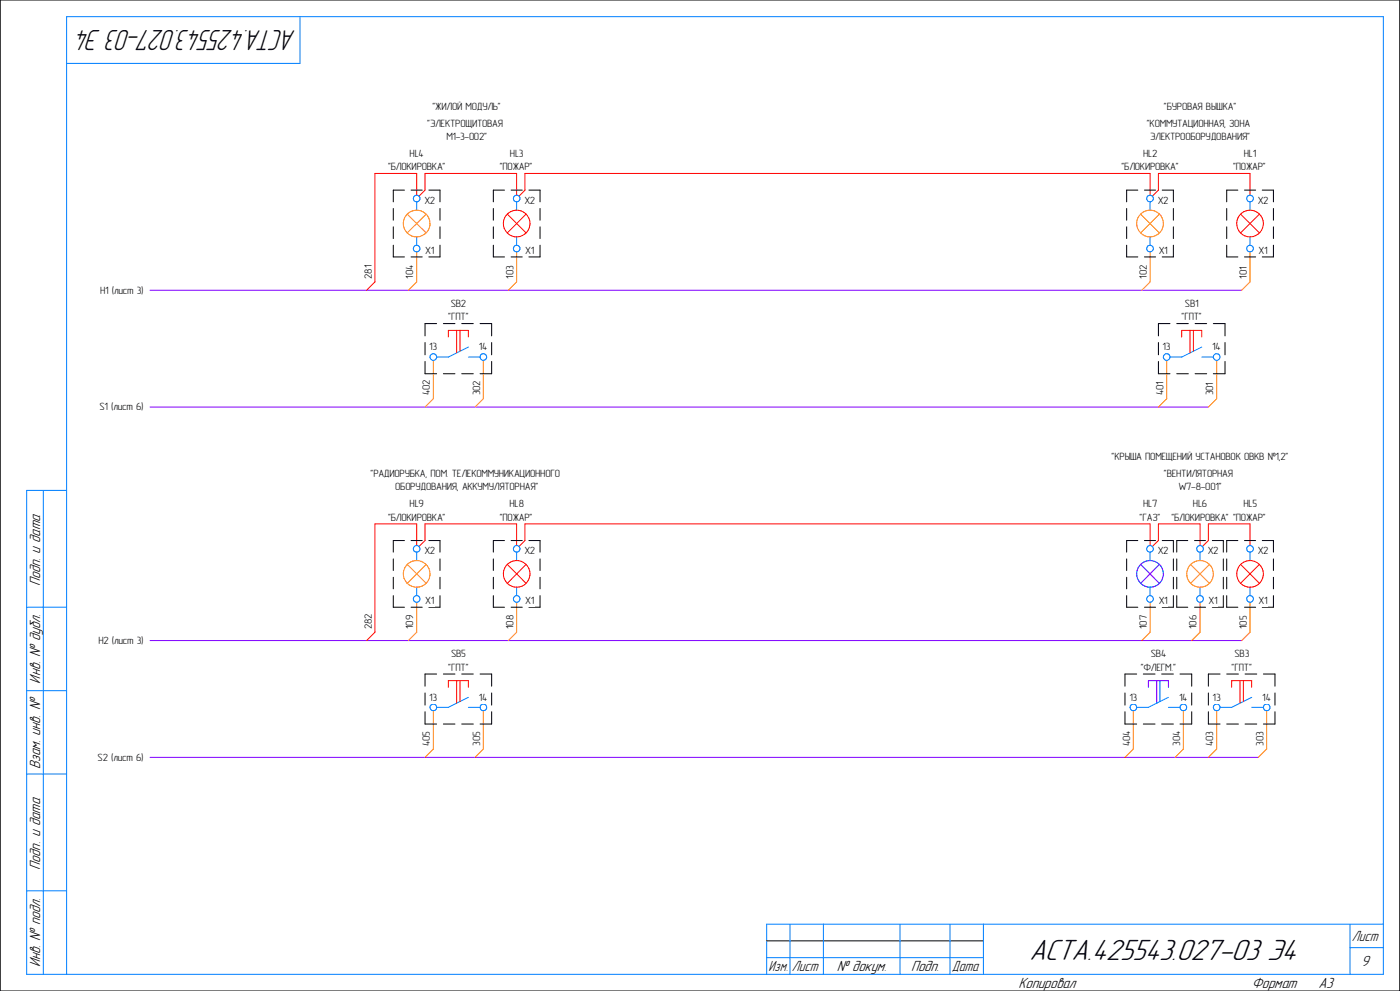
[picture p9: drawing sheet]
<svg xmlns="http://www.w3.org/2000/svg" width="420mm" height="297mm" viewBox="0 0 420 297" stroke-linecap="round" stroke-linejoin="round" font-family="sans-serif">
<g fill="none" stroke="#000" stroke-width=".3">
<path d="M-.1 0v297M121.3 57h-3.3v3.5M123.3 57h3.4M128.7 57h3.3v3.5M151.3 57h-3.3v3.5M153.3 57h3.4M158.7 57h3.3v3.5M341.3 57h-3.3v3.5M343.3 57h3.4M348.7 57h3.3v3.5M371.3 57h-3.3v3.5M373.3 57h3.4"/>
<path d="M378.7 57h3.3v3.5M118 62.5v3.5M118 68v3.5M118 73.5v3.5h3.3M123.3 77h3.4M132 62.5v3.5M132 68v3.5M132 73.5v3.5h-3.3M148 62.5v3.5M148 68v3.5M148 73.5v3.5h3.3M153.3 77h3.4"/>
<path d="M162 62.5v3.5M162 68v3.5M162 73.5v3.5h-3.3M338 62.5v3.5M338 68v3.5M338 73.5v3.5h3.3M343.3 77h3.4M352 62.5v3.5M352 68v3.5M352 73.5v3.5h-3.3M368 62.5v3.5M368 68v3.5"/>
<path d="M368 73.5v3.5h3.3M373.3 77h3.4M382 62.5v3.5M382 68v3.5M382 73.5v3.5h-3.3M131 97h-3.5v3.7M133 97h3.5M138.5 97h3.5M144 97h3.5v3.7M351 97h-3.5v3.7M353 97h3.5M358.5 97h3.5"/>
<path d="M364 97h3.5v3.7M127.5 102.7v3.6M127.5 108.3v3.7h3.5M133 112h3.5M138.5 112h3.5M147.5 102.7v3.6M147.5 108.3v3.7h-3.5M347.5 108.3v3.7h3.5M347.5 102.7v3.6M353 112h3.5M358.5 112h3.5M367.5 108.3v3.7h-3.5"/>
<path d="M367.5 102.7v3.6M118 178.5v3.5h3.3M118 167.5v3.5M118 173v3.5M121.3 162h-3.3v3.5M123.3 162h3.4M128.7 162h3.3v3.5M132 178.5v3.5h-3.3M132 167.5v3.5M132 173v3.5M148 178.5v3.5h3.3M148 167.5v3.5"/>
<path d="M148 173v3.5M151.3 162h-3.3v3.5M153.3 162h3.4M158.7 162h3.3v3.5M162 178.5v3.5h-3.3M162 167.5v3.5M162 173v3.5M338 178.5v3.5h3.3M338 167.5v3.5M338 173v3.5M341.3 162h-3.3v3.5M343.3 162h3.4"/>
<path d="M348.7 162h3.3v3.5M352 178.5v3.5h-3.3M352 167.5v3.5M352 173v3.5M353 178.5v3.5h3.3M353 167.5v3.5M353 173v3.5M356.3 162h-3.3v3.5M358.4 162h3.3M363.7 162h3.3v3.5M367 178.5v3.5h-3.3M367 167.5v3.5"/>
<path d="M367 173v3.5M368 167.5v3.5M368 173v3.5M368 178.5v3.5h3.3M371.3 162h-3.3v3.5M373.3 162h3.4M378.7 162h3.3v3.5M382 167.5v3.5M382 173v3.5M382 178.5v3.5h-3.3M123.3 182h3.4M153.3 182h3.4"/>
<path d="M343.3 182h3.4M358.4 182h3.3M373.3 182h3.4M127.5 213.3v3.7h3.5M127.5 207.7v3.6M131 202h-3.5v3.7M133 217h3.5M133 202h3.5M138.5 217h3.5M138.5 202h3.5M144 202h3.5v3.7M147.5 213.3v3.7h-3.5"/>
<path d="M147.5 207.7v3.6M337.5 213.3v3.7h3.5M337.5 207.7v3.6M341 202h-3.5v3.7M343 217h3.5M343 202h3.5M348.5 217h3.5M348.5 202h3.5M354 202h3.5v3.7M357.5 213.3v3.7h-3.5M357.5 207.7v3.6M362.5 213.3v3.7h3.5"/>
<path d="M362.5 207.7v3.6M366 202h-3.5v3.7M368 217h3.5M368 202h3.5M373.5 217h3.5M373.5 202h3.5M379 202h3.5v3.7M382.5 213.3v3.7h-3.5M382.5 207.7v3.6"/>
</g>
<path d="M45 87h327.5M45 122h317.5M45 192h327.5M45 227h332.5" fill="none" stroke="#8000ff" stroke-width=".3"/>
<g fill="none" stroke="#ff8000" stroke-width=".3">
<path d="M122.2 64.2l5.6 5.6M125 75.5v9l-2.5 2.5M127.8 64.2l-5.6 5.6M155 75.5v9l-2.5 2.5M342.2 64.2l5.6 5.6M345 75.5v9l-2.5 2.5M347.8 64.2l-5.6 5.6M375 75.5v9l-2.5 2.5M130 108v11.5l-2.5 2.5M145 108v11.5l-2.5 2.5M350 108v11.5l-2.5 2.5M365 108v11.5l-2.5 2.5"/>
<path d="M122.2 169.2l5.6 5.6M127.8 169.2l-5.6 5.6M357.2 169.2l5.6 5.6M362.8 169.2l-5.6 5.6M125 180.5v9l-2.5 2.5M155 180.5v9l-2.5 2.5M345 180.5v9l-2.5 2.5M360 180.5v9l-2.5 2.5M375 180.5v9l-2.5 2.5M130 213v11.5l-2.5 2.5M145 213v11.5l-2.5 2.5M340 213v11.5l-2.5 2.5"/>
<path d="M355 213v11.5l-2.5 2.5M365 213v11.5l-2.5 2.5M380 213v11.5l-2.5 2.5"/>
<circle cx="125" cy="67" r="4"/>
<circle cx="345" cy="67" r="4"/>
<circle cx="125" cy="172" r="4"/>
<circle cx="360" cy="172" r="4"/>
</g>
<g fill="none" stroke="#f00" stroke-width=".3">
<path d="M125 58.5v-6.5h-12.5v32.5l-2.5 2.5M155 58.5v-6.5h-27.5v5l-1.8 1.8M345 58.5v-6.5h-187.5v5l-1.8 1.8M375 58.5v-6.5h-27.5v5l-1.8 1.8M152.2 64.2l5.6 5.6M157.8 64.2l-5.6 5.6M372.2 64.2l5.6 5.6M377.8 64.2l-5.6 5.6M137 99v6.7M138 99v6.2M357 99v6.7M358 99v6.2"/>
<path d="M134.5 101v-2h6v2M354.5 101v-2h6v2M125 163.5v-6.5h-12.5v32.5l-2.5 2.5M152.2 169.2l5.6 5.6M155 163.5v-6.5h-27.5v5l-1.8 1.8M157.8 169.2l-5.6 5.6M345 163.5v-6.5h-187.5v5l-1.8 1.8M360 163.5v-6.5h-12.5v5l-1.8 1.8M372.2 169.2l5.6 5.6M375 163.5v-6.5h-12.5v5l-1.8 1.8M377.8 169.2l-5.6 5.6M134.5 206v-2h6v2"/>
<path d="M137 204v6.7M138 204v6.3M369.5 206v-2h6v2M372 204v6.7M373 204v6.3"/>
<circle cx="155" cy="67" r="4"/>
<circle cx="375" cy="67" r="4"/>
<circle cx="155" cy="172" r="4"/>
<circle cx="375" cy="172" r="4"/>
</g>
<g fill="none" stroke="#0080ff" stroke-width=".3">
<path d="M125 60.5v2.5M125 71v2.5M155 60.5v2.5M155 71v2.5M345 60.5v2.5M345 71v2.5M375 60.5v2.5M375 71v2.5M140.5 104l-6 3h-3.5M140.5 107h3.5M360.5 104l-6 3h-3.5M360.5 107h3.5"/>
<path d="M125 165.5v2.5M125 176v2.5M155 165.5v2.5M155 176v2.5M345 165.5v2.5M345 176v2.5M360 165.5v2.5M360 176v2.5M375 165.5v2.5M375 176v2.5M140.5 209l-6 3h-3.5M140.5 212h3.5"/>
<path d="M350.5 209l-6 3h-3.5M350.5 212h3.5M375.5 209l-6 3h-3.5M375.5 212h3.5"/>
<circle cx="125" cy="59.5" r="1"/>
<circle cx="155" cy="59.5" r="1"/>
<circle cx="345" cy="59.5" r="1"/>
<circle cx="375" cy="59.5" r="1"/>
<circle cx="125" cy="74.5" r=".99"/>
<circle cx="155" cy="74.5" r=".99"/>
<circle cx="345" cy="74.5" r=".99"/>
<circle cx="375" cy="74.5" r=".99"/>
<circle cx="130" cy="107" r="1.01"/>
<circle cx="145" cy="107" r="1"/>
<circle cx="350" cy="107" r="1.01"/>
<circle cx="365" cy="107" r="1"/>
<circle cx="125" cy="164.5" r="1"/>
<circle cx="125" cy="179.5" r="1.01"/>
<circle cx="155" cy="179.5" r="1.01"/>
<circle cx="155" cy="164.5" r="1"/>
<circle cx="345" cy="164.5" r="1"/>
<circle cx="345" cy="179.5" r="1.01"/>
<circle cx="360" cy="179.5" r="1.01"/>
<circle cx="360" cy="164.5" r="1"/>
<circle cx="375" cy="179.5" r="1.01"/>
<circle cx="375" cy="164.5" r="1"/>
<circle cx="130" cy="212" r="1"/>
<circle cx="145" cy="212" r="1"/>
<circle cx="340" cy="212" r="1"/>
<circle cx="355" cy="212" r="1"/>
<circle cx="365" cy="212" r="1.01"/>
<circle cx="380" cy="212" r="1"/>
</g>
<g fill="none" stroke="#00f" stroke-width=".3">
<path d="M342.2 169.2l5.6 5.6M347.8 169.2l-5.6 5.6M344.5 206v-2h6v2M347 204v6.7M348 204v6.3"/>
<circle cx="345" cy="172" r="4"/>
</g>
<g fill="#fff">
<path d="M363.8 207.2h2.4v3.6h-2.4z"/>
<path d="M378.7 207.2h2.6v3.6h-2.6z"/>
<path d="M338.8 207.2h2.4v3.6h-2.4z"/>
<path d="M353.7 207.2h2.6v3.6h-2.6z"/>
<path d="M377.6 178.2h2.8v3.6h-2.8z"/>
<path d="M377.3 163.2h3.4v3.6h-3.4z"/>
<path d="M347.6 178.2h2.8v3.6h-2.8z"/>
<path d="M347.3 163.2h3.4v3.6h-3.4z"/>
<path d="M362.6 178.2h2.8v3.6h-2.8z"/>
<path d="M362.3 163.2h3.4v3.6h-3.4z"/>
<path d="M157.6 178.2h2.8v3.6h-2.8z"/>
<path d="M157.3 163.2h3.4v3.6h-3.4z"/>
<path d="M128.8 207.2h2.4v3.6h-2.4z"/>
<path d="M143.7 207.2h2.6v3.6h-2.6z"/>
<path d="M127.6 178.2h2.8v3.6h-2.8z"/>
<path d="M127.3 163.2h3.4v3.6h-3.4z"/>
<path d="M157.6 73.2h2.8v3.6h-2.8z"/>
<path d="M157.3 58.2h3.4v3.6h-3.4z"/>
<path d="M128.8 102.2h2.4v3.5h-2.4z"/>
<path d="M143.7 102.2h2.6v3.5h-2.6z"/>
<path d="M127.6 73.2h2.8v3.6h-2.8z"/>
<path d="M127.3 58.2h3.4v3.6h-3.4z"/>
<path d="M377.6 73.2h2.8v3.6h-2.8z"/>
<path d="M377.3 58.2h3.4v3.6h-3.4z"/>
<path d="M348.8 102.2h2.4v3.5h-2.4z"/>
<path d="M363.7 102.2h2.6v3.5h-2.6z"/>
<path d="M347.6 73.2h2.8v3.6h-2.8z"/>
<path d="M347.3 58.2h3.4v3.6h-3.4z"/>
</g>
<path d="M420 0v297M420 0h-420v297h420M230 282h65" fill="none" stroke="#000" stroke-width=".3"/>
<g fill="none" stroke="#0080ff" stroke-width=".3">
<path d="M90 5v14h-70M13 147v145M20 147h-12v145h407v-287h-395v287M8 182h12M8 207h12M8 232h12M8 267h12M237 277v15M247 277v15M270 277v15M285 277v15M295 277v15"/>
<path d="M405 277v15M415 277h-185v15M230 287h65M405 284h10"/>
</g>
<text font-size="9.4" x="308.8" y="287.7">АСТА.425543.027-03 Э4</text>
<text font-size="9.2" x="88.8" y="8.8" transform="rotate(-180 88.8 8.8)">АСТА.425543.027-03 Э4</text>
<g font-size="4.7">
<text x="12.1" y="175.7" transform="rotate(-90 12.1 175.7)">Подп. и дата</text>
<text x="12.1" y="204.9" transform="rotate(-90 12.1 204.9)">Инв. № дубл.</text>
<text x="12.1" y="230.6" transform="rotate(-90 12.1 230.6)">Взам. инв. №</text>
<text x="12.1" y="260.7" transform="rotate(-90 12.1 260.7)">Подп. и дата</text>
<text x="12.1" y="289.9" transform="rotate(-90 12.1 289.9)">Инв. № подл.</text>
<text x="251" y="291.1">№ докум.</text>
<text x="273.3" y="291.1">Подп.</text>
<text x="408.3" y="289.6">9</text>
<text x="305.5" y="296.1">Копировал</text>
<text x="375.5" y="296.1">Формат</text>
<text x="395.5" y="296.1">A3</text>
</g>
<g font-size="4.6">
<text x="405.6" y="282.1">Лист</text>
<text x="230.6" y="291.1">Изм.</text>
<text x="237.6" y="291.1">Лист</text>
<text x="285.6" y="291.1">Дата</text>
</g>
<g font-size="3.1">
<text x="129.8" y="33">&quot;ЖИЛОЙ МОДУЛЬ&quot;</text>
<text x="349.2" y="33">&quot;БУРОВАЯ ВЫШКА&quot;</text>
<text x="128.1" y="38">&quot;ЭЛЕКТРОЩИТОВАЯ</text>
<text x="133.9" y="42">M1-3-002&quot;</text>
<text x="344" y="38">&quot;КОММУТАЦИОННАЯ, ЗОНА</text>
<text x="345" y="42">ЭЛЕКТРООБОРУДОВАНИЯ&quot;</text>
<text x="122.9" y="47">HL4</text>
<text x="153" y="47">HL3</text>
<text x="342.9" y="47">HL2</text>
<text x="373.2" y="47">HL1</text>
<text x="116.4" y="51">&quot;БЛОКИРОВКА&quot;</text>
<text x="149.9" y="51">&quot;ПОЖАР&quot;</text>
<text x="336.4" y="51">&quot;БЛОКИРОВКА&quot;</text>
<text x="369.9" y="51">&quot;ПОЖАР&quot;</text>
<text x="127.3" y="61">X2</text>
<text x="157.3" y="61">X2</text>
<text x="347.3" y="61">X2</text>
<text x="377.3" y="61">X2</text>
<text x="127.6" y="76">X1</text>
<text x="157.6" y="76">X1</text>
<text x="347.6" y="76">X1</text>
<text x="377.6" y="76">X1</text>
<text x="111.5" y="83.5" transform="rotate(-90 111.5 83.5)">281</text>
<text x="124" y="83.5" transform="rotate(-90 124 83.5)">104</text>
<text x="154" y="83.5" transform="rotate(-90 154 83.5)">103</text>
<text x="344" y="83.5" transform="rotate(-90 344 83.5)">102</text>
<text x="374" y="83.5" transform="rotate(-90 374 83.5)">101</text>
<text x="30.1" y="88">H1 (лист 3)</text>
<text x="135.2" y="92">SB2</text>
<text x="355.5" y="92">SB1</text>
<text x="134.5" y="96">&quot;ГПТ&quot;</text>
<text x="354.5" y="96">&quot;ГПТ&quot;</text>
<text x="128.8" y="105">13</text>
<text x="143.7" y="105">14</text>
<text x="348.8" y="105">13</text>
<text x="363.7" y="105">14</text>
<text x="129" y="118.5" transform="rotate(-90 129 118.5)">402</text>
<text x="144" y="118.5" transform="rotate(-90 144 118.5)">302</text>
<text x="349" y="118.5" transform="rotate(-90 349 118.5)">401</text>
<text x="364" y="118.5" transform="rotate(-90 364 118.5)">301</text>
<text x="29.8" y="123">S1 (лист 6)</text>
<text x="111.2" y="143">&quot;РАДИОРУБКА, ПОМ. ТЕЛЕКОММУНИКАЦИОННОГО</text>
<text x="333.5" y="138">&quot;КРЫША ПОМЕЩЕНИЙ УСТАНОВОК ОВКВ №1,2&quot;</text>
<text x="349.2" y="143">&quot;ВЕНТИЛЯТОРНАЯ</text>
<text x="118.5" y="147">ОБОРУДОВАНИЯ, АККУМУЛЯТОРНАЯ&quot;</text>
<text x="353.6" y="147">W7-8-001&quot;</text>
<text x="116.4" y="156">&quot;БЛОКИРОВКА&quot;</text>
<text x="122.9" y="152">HL9</text>
<text x="149.9" y="156">&quot;ПОЖАР&quot;</text>
<text x="152.9" y="152">HL8</text>
<text x="341.9" y="156">&quot;ГАЗ&quot;</text>
<text x="342.9" y="152">HL7</text>
<text x="351.4" y="156">&quot;БЛОКИРОВКА&quot; &quot;ПОЖАР&quot;</text>
<text x="357.9" y="152">HL6</text>
<text x="373" y="152">HL5</text>
<text x="127.3" y="166">X2</text>
<text x="157.3" y="166">X2</text>
<text x="347.3" y="166">X2</text>
<text x="362.3" y="166">X2</text>
<text x="377.3" y="166">X2</text>
<text x="127.6" y="181">X1</text>
<text x="157.6" y="181">X1</text>
<text x="347.6" y="181">X1</text>
<text x="362.6" y="181">X1</text>
<text x="377.6" y="181">X1</text>
<text x="111.5" y="188.5" transform="rotate(-90 111.5 188.5)">282</text>
<text x="124" y="188.5" transform="rotate(-90 124 188.5)">109</text>
<text x="154" y="188.5" transform="rotate(-90 154 188.5)">108</text>
<text x="344" y="188.5" transform="rotate(-90 344 188.5)">107</text>
<text x="359" y="188.5" transform="rotate(-90 359 188.5)">106</text>
<text x="374" y="188.5" transform="rotate(-90 374 188.5)">105</text>
<text x="29.5" y="193">H2 (лист 3)</text>
<text x="135.3" y="197">SB5</text>
<text x="345.2" y="197">SB4</text>
<text x="370.3" y="197">SB3</text>
<text x="134.5" y="201">&quot;ГПТ&quot;</text>
<text x="342.2" y="201">&quot;ФЛЕГМ.&quot;</text>
<text x="369.5" y="201">&quot;ГПТ&quot;</text>
<text x="128.8" y="210">13</text>
<text x="143.7" y="210">14</text>
<text x="338.8" y="210">13</text>
<text x="353.7" y="210">14</text>
<text x="363.8" y="210">13</text>
<text x="378.7" y="210">14</text>
<text x="129" y="223.5" transform="rotate(-90 129 223.5)">405</text>
<text x="144" y="223.5" transform="rotate(-90 144 223.5)">305</text>
<text x="339" y="223.5" transform="rotate(-90 339 223.5)">404</text>
<text x="354" y="223.5" transform="rotate(-90 354 223.5)">304</text>
<text x="364" y="223.5" transform="rotate(-90 364 223.5)">403</text>
<text x="379" y="223.5" transform="rotate(-90 379 223.5)">303</text>
<text x="29.3" y="228">S2 (лист 6)</text>
</g>
</svg>
